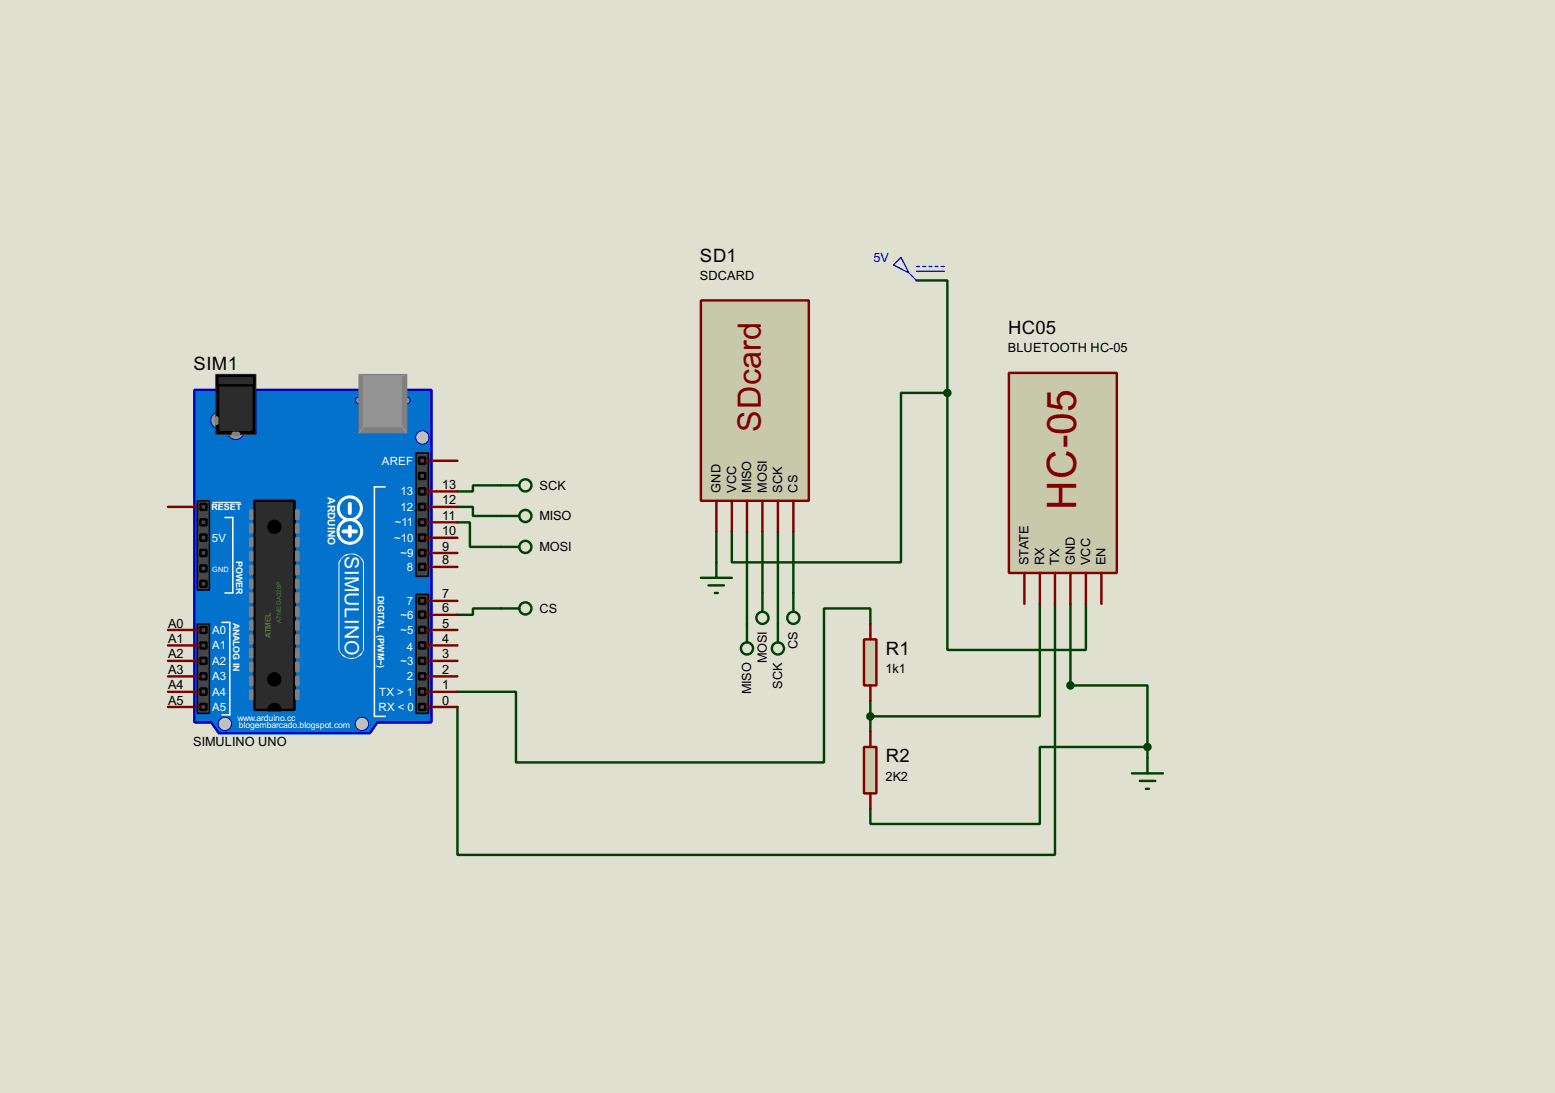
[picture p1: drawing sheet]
<svg xmlns="http://www.w3.org/2000/svg" width="256mm" height="180mm" viewBox="0 0 256 180" stroke-linecap="round" stroke-linejoin="round" font-family="sans-serif">
<path d="M0 0h256.5v180.3h-256.5z" fill="#e0e0d0"/>
<g fill="none" stroke="#004000" stroke-width=".4">
<path d="M151.2 46.3h5.1v18.5M156.3 64.8h-7.7v28h-27.9v-5.1M156.3 64.8v42.4h22.8v-7.6M75.5 83.6h2.5v1.5h4.6M75.5 86.2h2v4h5.1M82.6 80.1h-4.6v1h-2.5M118.2 87.7v5.1M123.2 87.7v15.2M125.8 87.7v10.1M128.3 87.7v15.2M130.9 87.7v10.1M171.5 99.6v18.6h-27.9"/>
<path d="M174 99.6v41.4h-98.5v-24.4M176.6 99.6v13.5h12.7v10.1M82.6 100.4h-4.6v1h-2.5M143.6 102.9v-2.5h-7.7v25.4h-50.8v-11.7h-9.6M143.6 115.6v5.1M189.3 123.2h-17.8v12.7h-27.9v-2.5M189.3 123.2v1.8"/>
</g>
<path d="M32.1 64.3h39.1v54.9h-8.9l-1.3 1.8h-24.9l-1.2-1.8h-2.8z" fill-rule="evenodd" fill="#0272cc" stroke="#0000c0" stroke-width=".4"/>
<path d="M38.4 85.4v12.4M63.6 80.3h-1.8v37.9h1.8M36.6 102.7h1.3v15.2" fill="none" stroke="#fff" stroke-width=".25"/>
<circle cx="57.9" cy="93.5" r="2.15" fill="#c8c8aa"/>
<circle cx="57.9" cy="93.5" r="2.15" fill="#0272cc"/>
<circle cx="57.9" cy="93.5" r="2.15" fill="none" stroke="#c8c8aa" stroke-width=".16"/>
<circle cx="57.9" cy="93.5" r="2.15" fill="none" stroke="#fff" stroke-width=".16" stroke-dasharray="2 1 .5 1 .5 1"/>
<circle cx="57.9" cy="106.5" r="2.15" fill="#c8c8aa"/>
<circle cx="57.9" cy="106.5" r="2.15" fill="#0272cc"/>
<circle cx="57.9" cy="106.5" r="2.15" fill="none" stroke="#c8c8aa" stroke-width=".16"/>
<circle cx="57.9" cy="106.5" r="2.15" fill="none" stroke="#fff" stroke-width=".16" stroke-dasharray=".5 1"/>
<path d="M55.7 93h4.6v14h-4.6z" fill="#0272cc" stroke="#0272cc" stroke-width=".4"/>
<path d="M55.9 92.8v14.4M60 92.8v14.4" fill="none" stroke="#fff" stroke-width=".16"/>
<path d="M55.9 92l-.5 1.3M60 92l.5 1.3M55.4 106.5l.8 2.5M60.5 106.5l-.5 1.8" fill="none" stroke="#0272cc" stroke-width=".4"/>
<g fill="#0272cc" stroke="#fff" stroke-width=".5">
<circle cx="57.7" cy="83.9" r="1.9"/>
<circle cx="57.7" cy="87.7" r="1.95"/>
</g>
<path d="M56.7 87.7h2M57.7 83.1v1.5M57.7 86.9v1.5" fill="none" stroke="#fff" stroke-width=".65"/>
<path d="M37.1 85.4h1.3M37.1 97.8h1.3M36.6 117.9h1.3" fill="none" stroke="#fff" stroke-width=".25"/>
<path d="M35.1 82.9h4.6" fill="none" stroke="#fff" stroke-width=".16"/>
<g fill="#c0c0c0" stroke="#0000c0" stroke-width=".16">
<circle cx="59.7" cy="119.4" r="1.1"/>
<circle cx="37.1" cy="119.4" r="1.1"/>
<circle cx="69.6" cy="72.2" r="1.1"/>
</g>
<g fill="#464646" stroke="#000" stroke-width=".25">
<path d="M32.6 82.6h2v14.7h-2z"/>
<path d="M32.6 102.9h2v14.8h-2z"/>
<path d="M68.6 74.7h2.1v20.4h-2.1z"/>
<path d="M68.6 98.1h2.1v19.6h-2.1z"/>
</g>
<path d="M42 82.6h6.6v34.5h-6.6z" fill="#2c2c2c" stroke="#000" stroke-width=".4"/>
<g fill="#000" stroke="#000" stroke-width=".16">
<circle cx="45.2" cy="86.9" r="1.1"/>
<circle cx="45.2" cy="112.1" r="1.1"/>
<circle cx="45.2" cy="117.1" r="1.1"/>
</g>
<path d="M41.7 117.9h7.1" fill="none" stroke="#0272cc" stroke-width="1.2"/>
<g fill="#939393" stroke="#0000c0" stroke-width=".16">
<circle cx="67.1" cy="66.1" r=".55"/>
<circle cx="59.2" cy="66.1" r=".55"/>
</g>
<path d="M59.2 61.8h7.9v9.6h-7.9z" fill="#808080" stroke="#808080" stroke-width=".16"/>
<path d="M60 62h6.3v8.4h-6.3z" fill="#939393" stroke="#939393" stroke-width=".16"/>
<path d="M59.2 61.8l.8 .2M60 70.4l-.8 1M66.3 70.4l.8 1M67.1 61.8l-.8 .2" fill="none" stroke="#939393" stroke-width=".16"/>
<g fill="#939393" stroke="#0000c0" stroke-width=".16">
<circle cx="38.9" cy="71.2" r="1.35"/>
<circle cx="36.1" cy="69.4" r="1.35"/>
</g>
<path d="M35.6 61.8h6.6v9.9h-6.6z" fill="#000" stroke="#2c2c2c" stroke-width=".16"/>
<g fill="#808080" stroke="#808080" stroke-width=".4">
<path d="M38.4 71.4h1v.3h-1z"/>
<path d="M35.6 68.9h.3v1h-.3z"/>
</g>
<path d="M36.4 62.5h5.1v8.4h-5.1z" fill="#2c2c2c" stroke="#2c2c2c" stroke-width=".4"/>
<path d="M35.9 62h6.1v1.6h-6.1z" fill="#2c2c2c" stroke="#000" stroke-width=".4"/>
<g fill="#808080" stroke="#808080" stroke-width=".25">
<path d="M48.8 84.1h.5v1.6h-.5z"/>
<path d="M48.8 86.4h.5v1.5h-.5z"/>
<path d="M48.8 88.7h.5v1.5h-.5z"/>
<path d="M48.8 91h.5v1.5h-.5z"/>
<path d="M48.8 93.3h.5v1.5h-.5z"/>
<path d="M48.8 95.6h.5v1.5h-.5z"/>
<path d="M48.8 97.8h.5v1.6h-.5z"/>
<path d="M48.8 100.1h.5v1.6h-.5z"/>
<path d="M48.8 102.4h.5v1.5h-.5z"/>
<path d="M48.8 104.7h.5v1.5h-.5z"/>
<path d="M48.8 107h.5v1.5h-.5z"/>
<path d="M48.8 109.3h.5v1.5h-.5z"/>
<path d="M48.8 111.6h.5v1.5h-.5z"/>
<path d="M48.8 113.8h.5v1.6h-.5z"/>
<path d="M41.2 84.1h.5v1.6h-.5z"/>
<path d="M41.2 86.4h.5v1.5h-.5z"/>
<path d="M41.2 88.7h.5v1.5h-.5z"/>
<path d="M41.2 91h.5v1.5h-.5z"/>
<path d="M41.2 93.3h.5v1.5h-.5z"/>
<path d="M41.2 95.6h.5v1.5h-.5z"/>
<path d="M41.2 97.8h.5v1.6h-.5z"/>
<path d="M41.2 100.1h.5v1.6h-.5z"/>
<path d="M41.2 102.4h.5v1.5h-.5z"/>
<path d="M41.2 104.7h.5v1.5h-.5z"/>
<path d="M41.2 107h.5v1.5h-.5z"/>
<path d="M41.2 109.3h.5v1.5h-.5z"/>
<path d="M41.2 111.6h.5v1.5h-.5z"/>
<path d="M41.2 113.8h.5v1.6h-.5z"/>
</g>
<g fill="#464646" stroke="#000" stroke-width=".4">
<path d="M33.1 85.7h1v1h-1z"/>
<path d="M33.1 90.7h1v1h-1z"/>
<path d="M33.1 95.8h1v1h-1z"/>
<path d="M33.1 103.4h1v1h-1z"/>
<path d="M33.1 106h1v1h-1z"/>
<path d="M33.1 108.5h1v1h-1z"/>
<path d="M33.1 111.1h1v1h-1z"/>
<path d="M33.1 113.6h1v1h-1z"/>
<path d="M33.1 116.1h1v1h-1z"/>
<path d="M33.1 93.3h1v1h-1z"/>
<path d="M33.1 88.2h1v1h-1z"/>
<path d="M33.1 83.1h1v1h-1z"/>
<path d="M69.1 75.5h1.1v1h-1.1z"/>
<path d="M69.1 80.6h1.1v1h-1.1z"/>
<path d="M69.1 83.1h1.1v1h-1.1z"/>
<path d="M69.1 85.7h1.1v1h-1.1z"/>
<path d="M69.1 88.2h1.1v1h-1.1z"/>
<path d="M69.1 90.7h1.1v1h-1.1z"/>
<path d="M69.1 78h1.1v1h-1.1z"/>
<path d="M69.1 98.6h1.1v1h-1.1z"/>
<path d="M69.1 100.9h1.1v1h-1.1z"/>
<path d="M69.1 103.4h1.1v1h-1.1z"/>
<path d="M69.1 106h1.1v1h-1.1z"/>
<path d="M69.1 108.5h1.1v1h-1.1z"/>
<path d="M69.1 111.1h1.1v1h-1.1z"/>
<path d="M69.1 113.6h1.1v1h-1.1z"/>
<path d="M69.1 116.1h1.1v1h-1.1z"/>
<path d="M69.1 93h1.1v1h-1.1z"/>
</g>
<g fill="none" stroke="#800000" stroke-width=".4">
<path d="M70.4 76h5.1M27.7 83.6h5.1M70.4 99.1h5.1M70.4 93.5h5.1M70.4 91.2h5.1M70.4 88.7h5.1M70.4 86.2h5.1M70.4 83.6h5.1M70.4 81.1h5.1M27.7 116.6h5.1M27.7 114.1h5.1M27.7 111.6h5.1"/>
<path d="M27.7 109h5.1M27.7 106.5h5.1M27.7 103.9h5.1M70.4 116.6h5.1M70.4 114.1h5.1M70.4 111.6h5.1M70.4 109h5.1M70.4 106.5h5.1M70.4 103.9h5.1M70.4 101.4h5.1"/>
</g>
<path d="M166.4 61.5h17.8v33h-17.8z" fill="#c8c8aa" stroke="#800000" stroke-width=".4"/>
<path d="M169 94.5v5.1M171.5 94.5v5.1M174 94.5v5.1M176.6 94.5v5.1M179.1 94.5v5.1M181.7 94.5v5.1" fill="none" stroke="#800000" stroke-width=".4"/>
<path d="M147.4 43.7l1.2-1.2 1.3 2.5zM149.9 45l1.3 1.3M151.2 44h.5M151.2 44.8h4.6M152.2 44h.5M153.2 44h.5M154.2 44h.5M155.2 44h.6" fill="none" stroke="#0000c0" stroke-width=".2"/>
<path d="M186.7 127.6h5.1M188 128.8h2.6M189 130.1h.5M189.3 125v2.6" fill="none" stroke="#004000" stroke-width=".4"/>
<path d="M115.6 49.6h17.8v33h-17.8z" fill="#c8c8aa" stroke="#800000" stroke-width=".4"/>
<path d="M118.2 82.6v5.1M120.7 82.6v5.1M123.2 82.6v5.1M125.8 82.6v5.1M128.3 82.6v5.1M130.9 82.6v5.1" fill="none" stroke="#800000" stroke-width=".4"/>
<circle cx="156.2" cy="64.8" r=".5" fill="#004000" stroke="#004000" stroke-width=".4"/>
<path d="M115.6 95.3h5.1M116.9 96.6h2.5M117.9 97.8h.5M118.2 92.8v2.5" fill="none" stroke="#004000" stroke-width=".4"/>
<path d="M142.5 105.5h2.1v7.6h-2.1z" fill="#c8c8aa" stroke="#800000" stroke-width=".4"/>
<path d="M143.6 102.9v2.6M143.6 113.1v2.5" fill="none" stroke="#800000" stroke-width=".4"/>
<path d="M142.5 123.2h2.1v7.7h-2.1z" fill="#c8c8aa" stroke="#800000" stroke-width=".4"/>
<path d="M143.6 120.7v2.5M143.6 130.9v2.5" fill="none" stroke="#800000" stroke-width=".4"/>
<g fill="#004000" stroke="#004000" stroke-width=".4">
<circle cx="176.5" cy="113.1" r=".5"/>
<circle cx="143.5" cy="118.2" r=".5"/>
<circle cx="189.2" cy="123.2" r=".5"/>
</g>
<g fill="none" stroke="#004000" stroke-width=".4">
<path d="M82.6 80.1h3.1M82.6 85.1h3.1M82.6 90.2h3.1M125.8 97.8v3.1M130.9 97.8v3.1M82.6 100.4h3.1M123.2 102.9v3.1M128.3 102.9v3.1"/>
<circle cx="86.6" cy="85.1" r="1"/>
<circle cx="86.6" cy="90.2" r="1"/>
<circle cx="86.6" cy="80.1" r="1"/>
<circle cx="86.6" cy="100.4" r="1"/>
<circle cx="123.2" cy="107" r="1"/>
<circle cx="125.7" cy="101.9" r="1"/>
<circle cx="128.3" cy="107" r="1"/>
<circle cx="130.8" cy="101.9" r="1"/>
</g>
<text font-size="7.5" fill="#800000" x="177.5" y="84" transform="rotate(-90 177.5 84)">HC-05</text>
<text font-size="6" fill="#800000" x="125.5" y="71.2" transform="rotate(-90 125.5 71.2)">SDcard</text>
<g font-size="3.7" fill="#fff">
<text x="56.9" y="91.7" transform="rotate(90 56.9 91.7)">S</text>
<text x="56.9" y="94" transform="rotate(90 56.9 94)">IMULINO</text>
</g>
<g font-size="3.4">
<text x="115.5" y="43.2">SD1</text>
<text x="166.3" y="55.2">HC05</text>
<text x="31.9" y="61.1">SIM1</text>
<text x="146.1" y="108">R1</text>
<text x="146.1" y="125.8">R2</text>
</g>
<g font-size="2.4">
<text x="115.4" y="46.2">SDCARD</text>
<text x="166.2" y="58.1">BLUETOOTH HC-05</text>
<text x="73" y="83.2">12</text>
<text x="73" y="80.7">13</text>
<text x="89" y="80.8">SCK</text>
<text x="118.9" y="81.3" transform="rotate(-90 118.9 81.3)">GND</text>
<text x="121.4" y="81.3" transform="rotate(-90 121.4 81.3)">VCC</text>
<text x="123.9" y="81.3" transform="rotate(-90 123.9 81.3)">MISO</text>
<text x="126.5" y="81.3" transform="rotate(-90 126.5 81.3)">MOSI</text>
<text x="129" y="81.3" transform="rotate(-90 129 81.3)">SCK</text>
<text x="131.6" y="81.3" transform="rotate(-90 131.6 81.3)">CS</text>
<text x="73" y="88.3">10</text>
<text x="73" y="85.7">11</text>
<text x="89" y="85.8">MISO</text>
<text x="73" y="93.1">8</text>
<text x="73" y="90.8">9</text>
<text x="89" y="90.9">MOSI</text>
<text x="169.7" y="93.2" transform="rotate(-90 169.7 93.2)">STATE</text>
<text x="172.2" y="93.2" transform="rotate(-90 172.2 93.2)">RX</text>
<text x="174.7" y="93.2" transform="rotate(-90 174.7 93.2)">TX</text>
<text x="177.3" y="93.2" transform="rotate(-90 177.3 93.2)">GND</text>
<text x="179.8" y="93.2" transform="rotate(-90 179.8 93.2)">VCC</text>
<text x="182.4" y="93.2" transform="rotate(-90 182.4 93.2)">EN</text>
<text x="73" y="101">6</text>
<text x="73" y="98.7">7</text>
<text x="89" y="101.1">CS</text>
<text x="27.7" y="106.1">A1</text>
<text x="27.7" y="103.5">A0</text>
<text x="73" y="106.1">4</text>
<text x="73" y="103.5">5</text>
<text x="131.6" y="107.1" transform="rotate(-90 131.6 107.1)">CS</text>
<text x="27.7" y="113.7">A4</text>
<text x="27.7" y="111.2">A3</text>
<text x="27.7" y="108.6">A2</text>
<text x="73" y="113.7">1</text>
<text x="73" y="111.2">2</text>
<text x="73" y="108.6">3</text>
<text x="126.5" y="109.4" transform="rotate(-90 126.5 109.4)">MOSI</text>
<text x="129" y="113.6" transform="rotate(-90 129 113.6)">SCK</text>
<text x="146.1" y="111">1k1</text>
<text x="27.7" y="116.2">A5</text>
<text x="73" y="116.2">0</text>
<text x="123.9" y="114.5" transform="rotate(-90 123.9 114.5)">MISO</text>
<text x="31.9" y="123.1">SIMULINO UNO</text>
<text x="146.1" y="128.8">2K2</text>
</g>
<text font-size="2.4" fill="#0000c0" x="144.1" y="43.2">5V</text>
<g font-size="2.1" fill="#fff">
<text x="63" y="76.7">AREF</text>
<text x="66.1" y="81.7">13</text>
<text x="35" y="89.4">5V</text>
<text x="65" y="89.4">~10</text>
<text x="65.1" y="86.8">~11</text>
<text x="66.1" y="84.3">12</text>
<text x="66.1" y="91.9">~9</text>
<text x="67.1" y="94.2">8</text>
<text x="67.1" y="99.8">7</text>
<text x="35" y="104.6">A0</text>
<text x="35" y="107.1">A1</text>
<text x="66.1" y="102.1">~6</text>
<text x="66.1" y="104.6">~5</text>
<text x="67.1" y="107.4">4</text>
<text x="35" y="109.7">A2</text>
<text x="35" y="112.2">A3</text>
<text x="66.1" y="109.7">~3</text>
<text x="67.1" y="112.2">2</text>
<text x="35" y="114.8">A4</text>
<text x="35" y="117.3">A5</text>
<text x="62.4" y="117.3">RX &lt; 0</text>
<text x="62.5" y="114.8">TX &gt; 1</text>
</g>
<text font-size="1.9" fill="#fff" x="54.1" y="82" transform="rotate(90 54.1 82)">ARDUINO</text>
<g font-size="1.7" fill="#fff">
<text x="34.9" y="84.1">RESET</text>
<text x="39" y="92.6" transform="rotate(90 39 92.6)">POWER</text>
<text x="62.3" y="98.2" transform="rotate(90 62.3 98.2)">DIGITAL (PWM~)</text>
<text x="38.5" y="102.7" transform="rotate(90 38.5 102.7)">ANALOG IN</text>
</g>
<g font-size="1.6" fill="#fff">
<text x="39.2" y="118.9">www.arduino.cc</text>
<text x="39.4" y="120.2">blogembarcado.blogspot.com</text>
</g>
<text font-size="1.5" fill="#808000" x="44.6" y="105.3" transform="rotate(-90 44.6 105.3)">ATMEL</text>
<text font-size="1.4" fill="#fff" x="35" y="94.4">GND</text>
<text font-size="1.2" fill="#808000" x="46.4" y="102.7" transform="rotate(-90 46.4 102.7)">ATMEGA328P</text>
</svg>
